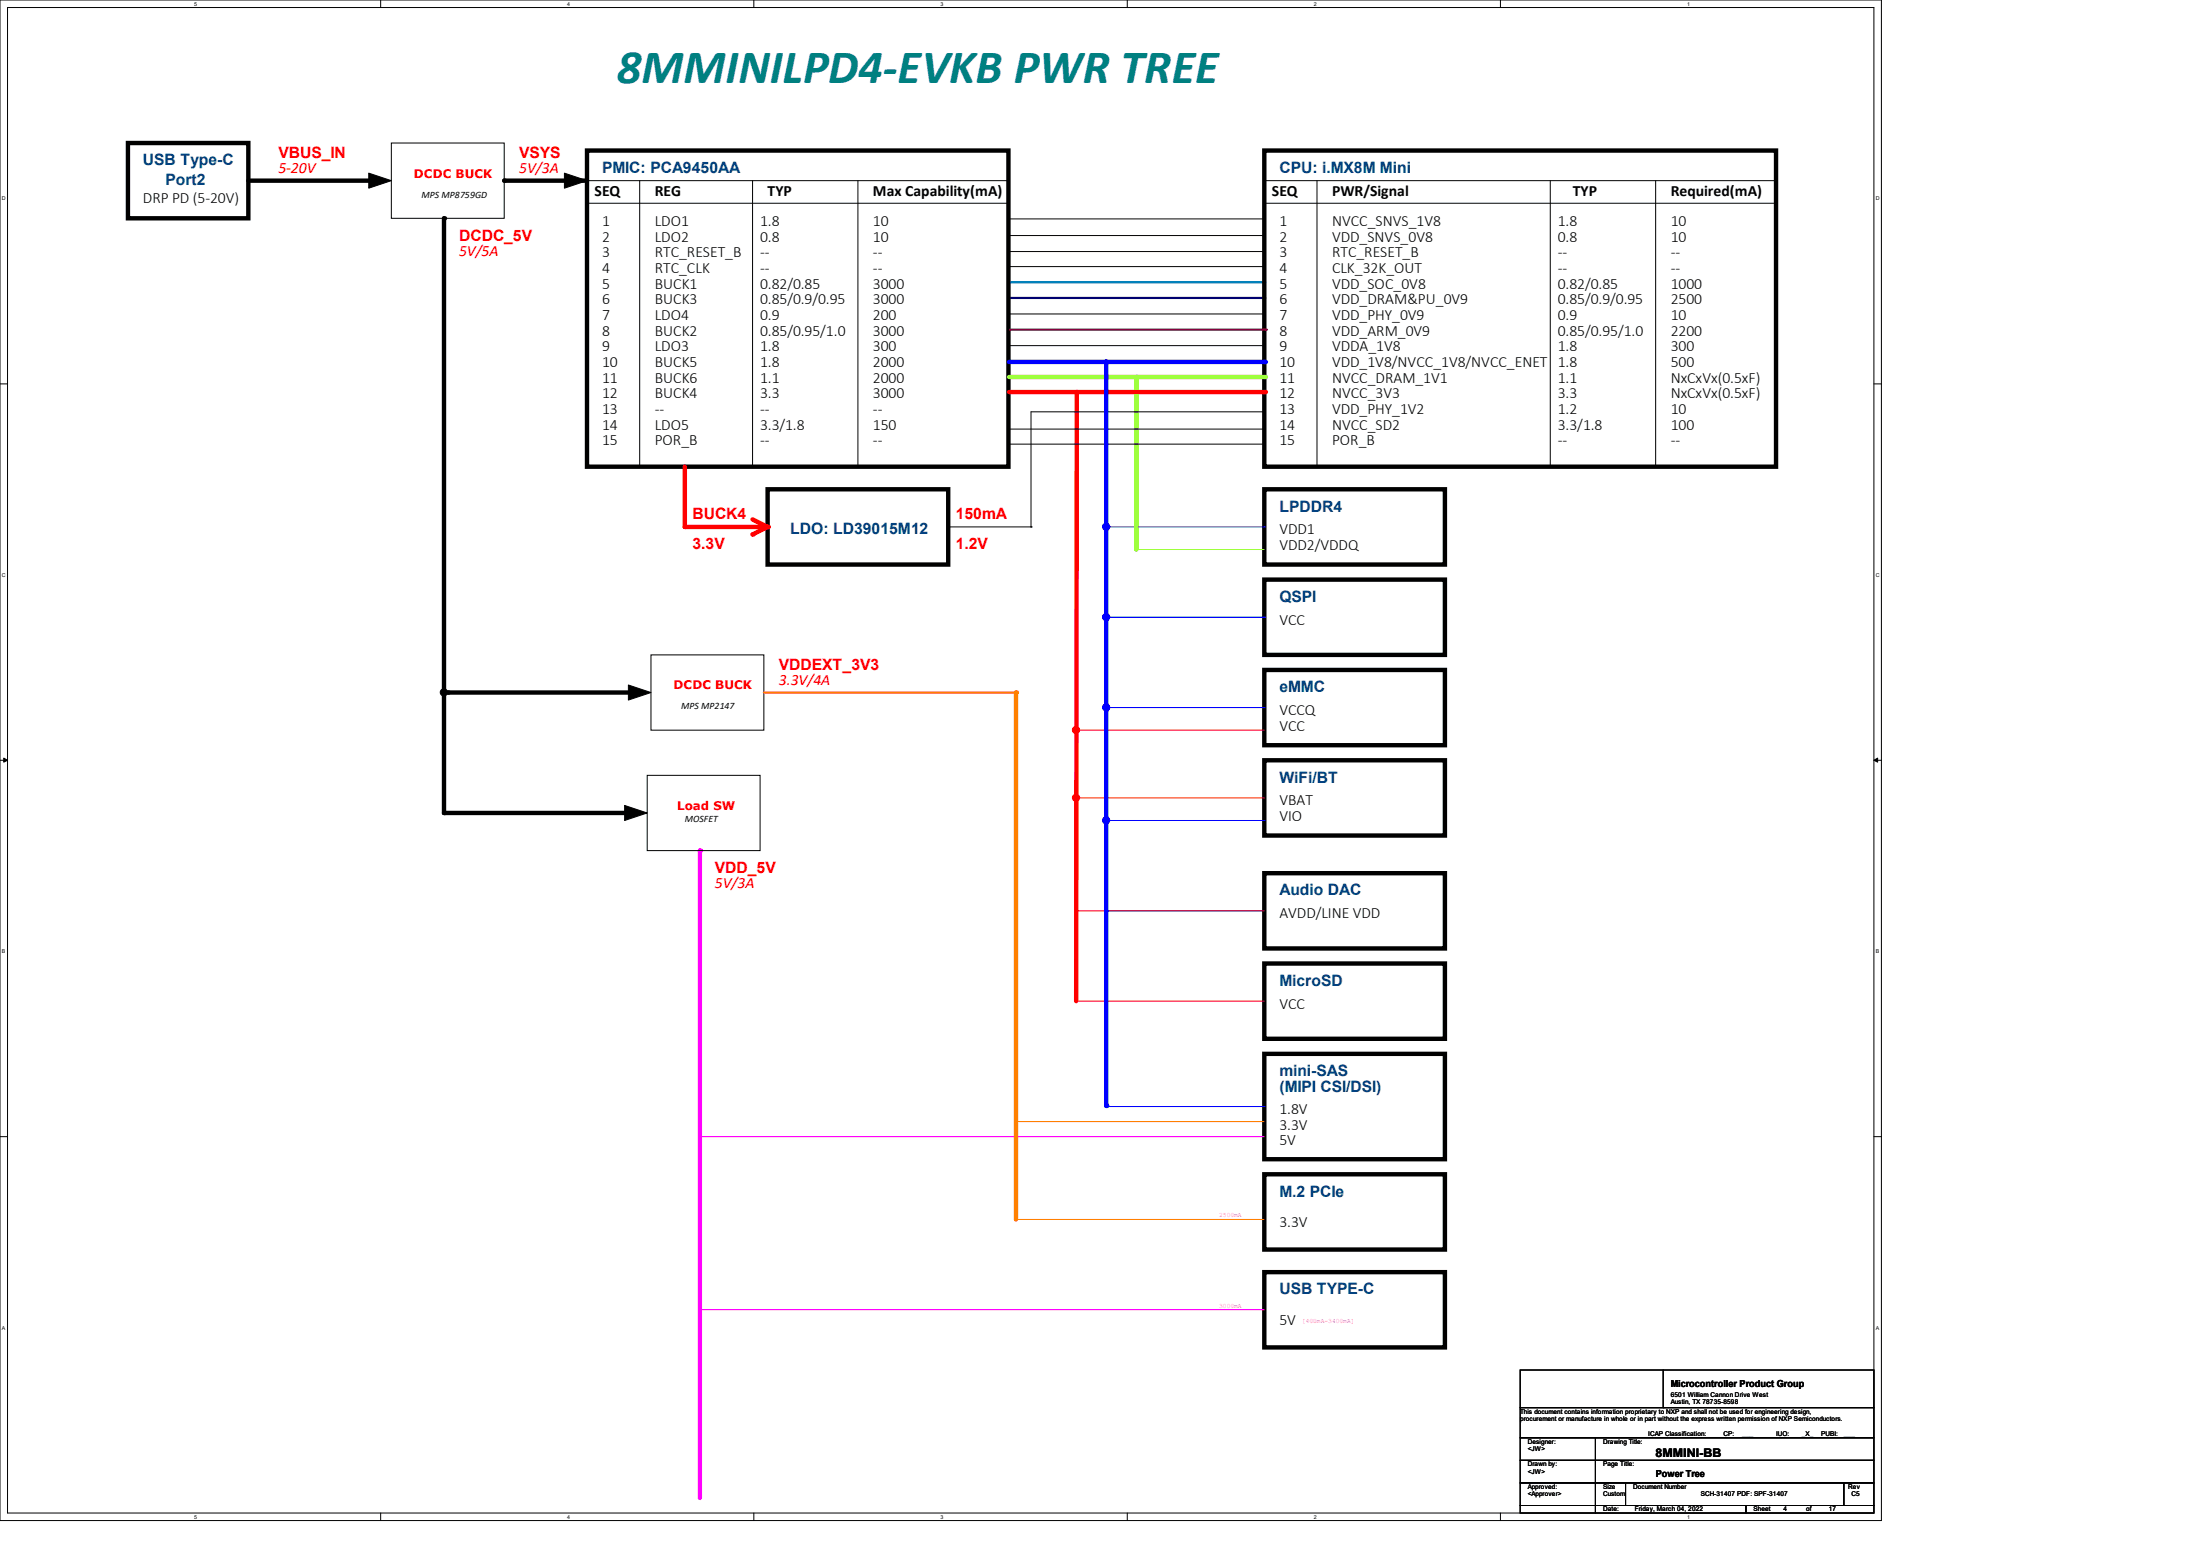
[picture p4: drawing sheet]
<svg xmlns="http://www.w3.org/2000/svg" width="297mm" height="210mm" viewBox="0 0 297 210" stroke-linecap="round" stroke-linejoin="round" font-family="sans-serif">
<path d="M0 0h254v205.2h-254zM1 1h252v203.2h-252z" fill="none" stroke="#000" stroke-width=".14"/>
<g fill="#fff">
<path d="M26.2 .1h.4v.8h-.4z"/>
<path d="M26.2 204.3h.4v.8h-.4z"/>
</g>
<path d="M51.4 0v1M51.4 204.2v1" fill="none" stroke="#000" stroke-width=".14"/>
<g fill="#fff">
<path d="M76.6 .1h.4v.8h-.4z"/>
<path d="M76.6 204.3h.4v.8h-.4z"/>
</g>
<path d="M101.8 0v1M101.8 204.2v1" fill="none" stroke="#000" stroke-width=".14"/>
<g fill="#fff">
<path d="M127 .1h.3v.8h-.3z"/>
<path d="M127 204.3h.3v.8h-.3z"/>
</g>
<path d="M152.2 0v1M152.2 204.2v1" fill="none" stroke="#000" stroke-width=".14"/>
<g fill="#fff">
<path d="M177.4 .1h.4v.8h-.4z"/>
<path d="M177.4 204.3h.4v.8h-.4z"/>
</g>
<path d="M202.6 0v1M202.6 204.2v1" fill="none" stroke="#000" stroke-width=".14"/>
<g fill="#fff">
<path d="M227.8 .1h.3v.8h-.3z"/>
<path d="M227.8 204.3h.3v.8h-.3z"/>
<path d="M.3 26.4h.5v.8h-.5z"/>
<path d="M253.2 26.4h.5v.8h-.5z"/>
<path d="M.3 77.2h.5v.8h-.5z"/>
<path d="M253.2 77.2h.5v.8h-.5z"/>
</g>
<path d="M0 51.8h1M253 51.8h1" fill="none" stroke="#000" stroke-width=".14"/>
<g fill="#fff">
<path d="M.3 128h.4v.8h-.4z"/>
<path d="M253.2 128h.5v.8h-.5z"/>
</g>
<path d="M0 102.6h1M253 102.6h1" fill="none" stroke="#000" stroke-width=".14"/>
<path d="M.5 102.3l.5 .3-.5 .3zM253 102.6l.5-.3v.6z" fill="#000" stroke="#000" stroke-width=".14"/>
<g fill="#fff">
<path d="M.3 178.8h.4v.8h-.4z"/>
<path d="M253.2 178.8h.5v.8h-.5z"/>
</g>
<path d="M52.8 19.3h15.3v10.2h-15.3zM0 153.4h1M253 153.4h1" fill="none" stroke="#000" stroke-width=".14"/>
<path d="M17.3 19.3h16.2v10.2h-16.2zM33.5 24.4h17.3M68.1 24.4h11.1M170.7 66h24.4v10.2h-24.4zM170.7 78.2h24.4v10.2h-24.4zM170.7 90.4h24.4v10.2h-24.4zM170.7 102.6h24.4v10.2h-24.4zM170.7 117.9h24.4v10.1h-24.4zM170.7 130h24.4v10.2h-24.4zM170.7 142.2h24.4v14.3h-24.4zM170.7 158.5h24.4v10.2h-24.4z" fill="none" stroke="#000" stroke-width=".59"/>
<g fill="#000">
<circle cx="50.8" cy="24.4" r=".3"/>
<circle cx="68.1" cy="24.4" r=".3"/>
</g>
<g fill="#000" stroke="#000" stroke-width=".14">
<path d="M49.8 23.4l3 1-3 1z" fill-rule="evenodd"/>
<path d="M76.2 23.4l3 1-3 1z" fill-rule="evenodd"/>
</g>
<path d="M149.4 71.1h21.3M170.7 71.1h.1M149.4 95.5h21.3M149.4 83.3h21.3M170.7 95.5h.1M170.7 83.3h.1M149.4 110.7h21.3M170.7 110.7h.1M149.4 122.9h21.3M170.7 122.9h.1M149.4 149.4h21.3M170.7 149.4h.1" fill="none" stroke="#00f" stroke-width=".14"/>
<path d="M153.4 74.2h.1M153.4 74.2h17.3" fill="none" stroke="#80ff00" stroke-width=".14"/>
<path d="M145.3 98.6h.1M145.3 98.6h25.4M145.3 107.7h.1M145.3 107.7h25.4M145.3 122.9h.1M145.3 135.1h.1M145.3 122.9h25.4M145.3 135.1h25.4" fill="none" stroke="#f00" stroke-width=".14"/>
<g fill="#00f" stroke="#00f" stroke-width=".14">
<circle cx="149.3" cy="71.1" r=".49"/>
<circle cx="149.3" cy="95.5" r=".49"/>
<circle cx="149.3" cy="83.3" r=".49"/>
<circle cx="149.3" cy="110.7" r=".49"/>
</g>
<g fill="#f00" stroke="#f00" stroke-width=".14">
<circle cx="145.3" cy="98.5" r=".49"/>
<circle cx="145.3" cy="107.7" r=".49"/>
</g>
<path d="M137.2 151.4h.1M137.2 151.4h33.5" fill="none" stroke="#ff8000" stroke-width=".14"/>
<path d="M94.5 153.4h.1M94.5 153.4h76.2" fill="none" stroke="#f0f" stroke-width=".14"/>
<path d="M94.5 114.8v87.4" fill="none" stroke="#f0f" stroke-width=".59"/>
<circle cx="94.5" cy="114.8" r=".3" fill="#f0f"/>
<path d="M87.9 88.4h15.2v10.2h-15.2z" fill="none" stroke="#000" stroke-width=".14"/>
<path d="M103.1 93.5h34.1M137.2 93.5h.1" fill="none" stroke="#ff8000" stroke-width=".3"/>
<path d="M84.8 92.5l3.1 1-3.1 1z" fill-rule="evenodd" fill="#000" stroke="#000" stroke-width=".14"/>
<path d="M137.2 93.5v71.1" fill="none" stroke="#ff8000" stroke-width=".59"/>
<circle cx="137.2" cy="93.5" r=".3" fill="#ff8000"/>
<path d="M137.2 164.6h.1M137.2 164.6h33.5" fill="none" stroke="#ff8000" stroke-width=".14"/>
<path d="M59.9 29.5v80.2h24.4M79.2 20.3h56.9v42.7h-56.9zM170.7 20.3h69.1v42.7h-69.1zM60.5 93.5h24.3M170.7 171.7h24.4v10.2h-24.4z" fill="none" stroke="#000" stroke-width=".59"/>
<path d="M94.5 176.8h.1M94.5 176.8h76.2" fill="none" stroke="#f0f" stroke-width=".14"/>
<g fill="#000">
<circle cx="59.9" cy="29.5" r=".3"/>
<circle cx="60.5" cy="93.5" r=".3"/>
<circle cx="59.9" cy="109.7" r=".3"/>
</g>
<g fill="#000" stroke="#000" stroke-width=".14">
<path d="M84.3 108.7l3.1 1-3.1 1z" fill-rule="evenodd"/>
<circle cx="59.9" cy="93.5" r=".49"/>
</g>
<g fill="none" stroke="#000" stroke-width=".14">
<path d="M79.2 24.4h56.9M79.2 27.4h56.9M86.4 24.4v38.6M101.6 24.4v38.6M115.8 24.4v38.6M136.1 24.4h.1M136.1 27.4h.1M136.1 29.5h.1M136.1 31.8h.1M136.1 34h.1M136.1 36h.1M136.1 29.5h34.6"/>
<path d="M136.1 31.8h34.6M136.1 34h34.6M136.1 36h34.6M170.7 24.4h69.1M170.7 27.4h69.1M177.8 24.4v38.6M209.3 24.4v38.6M223.5 24.4v38.6M239.8 24.4h.1M239.8 27.4h.1M136.1 42.4h.1M136.1 42.4h34.6"/>
<path d="M136.1 46.7h34.6M170.7 46.7h.1M86.4 63h.1M101.6 63h.1M115.8 63h.1M177.8 63h.1M209.3 63h.1M223.5 63h.1M87.4 104.6h15.2v10.2h-15.2z"/>
</g>
<path d="M136.1 38.1h34.6M170.7 38.1h.1" fill="none" stroke="#0080ff" stroke-width=".3"/>
<path d="M136.1 40.2h34.6M170.7 40.2h.1" fill="none" stroke="#400080" stroke-width=".3"/>
<path d="M136.4 44.5h34.5M170.9 44.5h.1" fill="none" stroke="#800040" stroke-width=".3"/>
<path d="M136.2 48.9h34.6" fill="none" stroke="#00f" stroke-width=".59"/>
<circle cx="170.8" cy="48.9" r=".3" fill="#00f"/>
<path d="M153.4 50.9v23.3" fill="none" stroke="#80ff00" stroke-width=".59"/>
<circle cx="153.4" cy="50.9" r=".3" fill="#80ff00"/>
<path d="M136.2 50.9h34.6" fill="none" stroke="#80ff00" stroke-width=".59"/>
<circle cx="170.8" cy="50.9" r=".3" fill="#80ff00"/>
<path d="M139.2 55.6v15.5M139.2 71.1h.1" fill="none" stroke="#000" stroke-width=".14"/>
<path d="M136.2 52.9h34.6" fill="none" stroke="#f00" stroke-width=".59"/>
<circle cx="170.8" cy="52.9" r=".3" fill="#f00"/>
<path d="M145.4 52.9l-.1 82.2" fill="none" stroke="#f00" stroke-width=".59"/>
<circle cx="145.4" cy="52.9" r=".3" fill="#f00"/>
<path d="M136.1 57.9h34.6M136.1 59.9h34.6M139.2 55.6h31.3M170.5 55.6h.1M170.7 57.9h.1M170.7 59.9h.1" fill="none" stroke="#000" stroke-width=".14"/>
<path d="M149.4 48.8v100.5" fill="none" stroke="#00f" stroke-width=".59"/>
<circle cx="149.4" cy="149.3" r=".3" fill="#00f"/>
<path d="M103.6 66h24.4v10.2h-24.4z" fill="none" stroke="#000" stroke-width=".59"/>
<path d="M92.5 63v8.1" fill="none" stroke="#f00" stroke-width=".59"/>
<circle cx="92.5" cy="71.1" r=".3" fill="#f00"/>
<path d="M101.6 70.1l2 1" fill="none" stroke="#f00" stroke-width=".59"/>
<circle cx="103.6" cy="71.1" r=".3" fill="#f00"/>
<path d="M92.5 71.1h11.1" fill="none" stroke="#f00" stroke-width=".59"/>
<circle cx="103.6" cy="71.1" r=".3" fill="#f00"/>
<path d="M128 71.1h11.2M139.2 71.1h.1" fill="none" stroke="#000" stroke-width=".14"/>
<path d="M103.6 71.1l-2 1" fill="none" stroke="#f00" stroke-width=".59"/>
<circle cx="101.6" cy="72.1" r=".3" fill="#f00"/>
<g fill="none" stroke="#000" stroke-width=".14">
<path d="M205.2 194.1h10.2v3h-10.2zM205.2 197.1h10.2v3.1h-10.2zM205.2 190h47.8v4.1h-47.8zM205.2 184.9h47.8v5.1h-47.8zM215.4 194.1h37.6v3h-37.6zM215.4 197.1h37.6v3.1h-37.6zM224.5 190h.1M224.5 184.9v5.1M205.2 200.2h10.2v3h-10.2zM205.2 203.2h10.2v1h-10.2zM215.4 200.2h4.1v3h-4.1zM215.4 203.2h20.3v1h-20.3z"/>
<path d="M219.5 200.2h29.4v3h-29.4zM235.7 203.2h17.3v1h-17.3zM248.9 200.2h4.1v3h-4.1z"/>
</g>
<text font-size="6.5" fill="#008080" x="83.3" y="11.3">8MMINILPD4-EVKB PWR TREE</text>
<g font-size="2.1" fill="#004080">
<text x="19.3" y="22.3">USB Type-C</text>
<text x="81.3" y="23.3">PMIC: PCA9450AA</text>
<text x="172.7" y="23.3">CPU: i.MX8M Mini</text>
<text x="22.4" y="24.9">Port2</text>
<text x="172.7" y="69">LPDDR4</text>
<text x="106.7" y="72.1">LDO: LD39015M12</text>
<text x="172.7" y="81.2">QSPI</text>
<text x="172.7" y="93.4">eMMC</text>
<text x="172.7" y="105.6">WiFi/BT</text>
<text x="172.7" y="120.9">Audio DAC</text>
<text x="172.7" y="133.1">MicroSD</text>
<text x="172.7" y="145.2">mini-SAS</text>
<text x="172.7" y="147.4">(MIPI CSI/DSI)</text>
<text x="172.7" y="161.5">M.2 PCIe</text>
<text x="172.7" y="174.7">USB TYPE-C</text>
</g>
<g font-size="2.1" fill="#f00">
<text x="37.6" y="21.3">VBUS_IN</text>
<text x="37.6" y="23.4">5-20V</text>
<text x="70.1" y="21.3">VSYS</text>
<text x="70.1" y="23.4">5V/3A</text>
<text x="62" y="34.5">5V/5A</text>
<text x="62" y="32.5">DCDC_5V</text>
<text x="93.5" y="70.1">BUCK4</text>
<text x="129" y="70.1">150mA</text>
<text x="93.5" y="74.1">3.3V</text>
<text x="129" y="74.1">1.2V</text>
<text x="105.2" y="90.4">VDDEXT_3V3</text>
<text x="105.2" y="92.5">3.3V/4A</text>
<text x="96.5" y="117.8">VDD_5V</text>
<text x="96.5" y="119.9">5V/3A</text>
</g>
<g font-size="2.1">
<text x="19.3" y="27.4">DRP PD (5-20V)</text>
<text x="80.3" y="26.4">SEQ</text>
<text x="88.4" y="26.4">REG</text>
<text x="103.6" y="26.4">TYP</text>
<text x="117.9" y="26.4">Max Capability(mA)</text>
<text x="171.7" y="26.4">SEQ</text>
<text x="179.8" y="26.4">PWR/Signal</text>
<text x="212.3" y="26.4">TYP</text>
<text x="225.6" y="26.4">Required(mA)</text>
<text x="81.3" y="30.5">1</text>
<text x="81.3" y="32.6">2</text>
<text x="81.3" y="34.7">3</text>
<text x="88.4" y="30.5">LDO1</text>
<text x="88.4" y="32.6">LDO2</text>
<text x="88.4" y="34.7">RTC_RESET_B</text>
<text x="102.6" y="30.5">1.8</text>
<text x="102.6" y="32.6">0.8</text>
<text x="102.6" y="34.7">--</text>
<text x="117.9" y="30.5">10</text>
<text x="117.9" y="32.6">10</text>
<text x="117.9" y="34.7">--</text>
<text x="172.7" y="30.5">1</text>
<text x="172.7" y="32.6">2</text>
<text x="172.7" y="34.7">3</text>
<text x="179.8" y="30.5">NVCC_SNVS_1V8</text>
<text x="179.8" y="32.6">VDD_SNVS_0V8</text>
<text x="179.8" y="34.7">RTC_RESET_B</text>
<text x="210.3" y="30.5">1.8</text>
<text x="210.3" y="32.6">0.8</text>
<text x="210.3" y="34.7">--</text>
<text x="225.6" y="30.5">10</text>
<text x="225.6" y="32.6">10</text>
<text x="225.6" y="34.7">--</text>
<text x="81.3" y="36.8">4</text>
<text x="81.3" y="38.9">5</text>
<text x="81.3" y="41.1">6</text>
<text x="88.4" y="36.8">RTC_CLK</text>
<text x="88.4" y="38.9">BUCK1</text>
<text x="88.4" y="41.1">BUCK3</text>
<text x="102.6" y="36.8">--</text>
<text x="102.6" y="38.9">0.82/0.85</text>
<text x="102.6" y="41.1">0.85/0.9/0.95</text>
<text x="117.9" y="36.8">--</text>
<text x="117.9" y="38.9">3000</text>
<text x="117.9" y="41.1">3000</text>
<text x="172.7" y="36.8">4</text>
<text x="172.7" y="38.9">5</text>
<text x="172.7" y="41.1">6</text>
<text x="179.8" y="36.8">CLK_32K_OUT</text>
<text x="179.8" y="38.9">VDD_SOC_0V8</text>
<text x="179.8" y="41.1">VDD_DRAM&amp;PU_0V9</text>
<text x="210.3" y="36.8">--</text>
<text x="210.3" y="38.9">0.82/0.85</text>
<text x="210.3" y="41.1">0.85/0.9/0.95</text>
<text x="225.6" y="36.8">--</text>
<text x="225.6" y="38.9">1000</text>
<text x="225.6" y="41.1">2500</text>
<text x="81.3" y="43.2">7</text>
<text x="81.3" y="45.3">8</text>
<text x="81.3" y="47.4">9</text>
<text x="88.4" y="43.2">LDO4</text>
<text x="88.4" y="45.3">BUCK2</text>
<text x="88.4" y="47.4">LDO3</text>
<text x="102.6" y="43.2">0.9</text>
<text x="102.6" y="45.3">0.85/0.95/1.0</text>
<text x="102.6" y="47.4">1.8</text>
<text x="117.9" y="43.2">200</text>
<text x="117.9" y="45.3">3000</text>
<text x="117.9" y="47.4">300</text>
<text x="172.7" y="43.2">7</text>
<text x="172.7" y="45.3">8</text>
<text x="172.7" y="47.4">9</text>
<text x="179.8" y="43.2">VDD_PHY_0V9</text>
<text x="179.8" y="45.3">VDD_ARM_0V9</text>
<text x="179.8" y="47.4">VDDA_1V8</text>
<text x="210.3" y="43.2">0.9</text>
<text x="210.3" y="45.3">0.85/0.95/1.0</text>
<text x="210.3" y="47.4">1.8</text>
<text x="225.6" y="43.2">10</text>
<text x="225.6" y="45.3">2200</text>
<text x="225.6" y="47.4">300</text>
<text x="81.3" y="49.5">10</text>
<text x="81.3" y="51.6">11</text>
<text x="81.3" y="53.8">12</text>
<text x="88.4" y="49.5">BUCK5</text>
<text x="88.4" y="51.6">BUCK6</text>
<text x="88.4" y="53.8">BUCK4</text>
<text x="102.6" y="49.5">1.8</text>
<text x="102.6" y="51.6">1.1</text>
<text x="102.6" y="53.8">3.3</text>
<text x="117.9" y="49.5">2000</text>
<text x="117.9" y="51.6">2000</text>
<text x="117.9" y="53.8">3000</text>
<text x="172.7" y="49.5">10</text>
<text x="172.7" y="51.6">11</text>
<text x="172.7" y="53.8">12</text>
<text x="179.8" y="49.5">VDD_1V8/NVCC_1V8/NVCC_ENET</text>
<text x="179.8" y="51.6">NVCC_DRAM_1V1</text>
<text x="179.8" y="53.8">NVCC_3V3</text>
<text x="210.3" y="49.5">1.8</text>
<text x="210.3" y="51.6">1.1</text>
<text x="210.3" y="53.8">3.3</text>
<text x="225.6" y="49.5">500</text>
<text x="225.6" y="51.6">NxCxVx(0.5xF)</text>
<text x="225.6" y="53.8">NxCxVx(0.5xF)</text>
<text x="81.3" y="55.9">13</text>
<text x="81.3" y="58">14</text>
<text x="88.4" y="55.9">--</text>
<text x="88.4" y="58">LDO5</text>
<text x="102.6" y="55.9">--</text>
<text x="102.6" y="58">3.3/1.8</text>
<text x="117.9" y="55.9">--</text>
<text x="117.9" y="58">150</text>
<text x="172.7" y="55.9">13</text>
<text x="172.7" y="58">14</text>
<text x="179.8" y="55.9">VDD_PHY_1V2</text>
<text x="179.8" y="58">NVCC_SD2</text>
<text x="210.3" y="55.9">1.2</text>
<text x="210.3" y="58">3.3/1.8</text>
<text x="225.6" y="55.9">10</text>
<text x="225.6" y="58">100</text>
<text x="81.3" y="60.1">15</text>
<text x="88.4" y="60.1">POR_B</text>
<text x="102.6" y="60.1">--</text>
<text x="117.9" y="60.1">--</text>
<text x="172.7" y="60.1">15</text>
<text x="179.8" y="60.1">POR_B</text>
<text x="210.3" y="60.1">--</text>
<text x="225.6" y="60.1">--</text>
<text x="172.7" y="72.1">VDD1</text>
<text x="172.7" y="74.3">VDD2/VDDQ</text>
<text x="172.7" y="84.3">VCC</text>
<text x="172.7" y="96.5">VCCQ</text>
<text x="172.7" y="98.6">VCC</text>
<text x="172.7" y="108.7">VBAT</text>
<text x="172.7" y="110.8">VIO</text>
<text x="172.7" y="124">AVDD/LINE VDD</text>
<text x="172.7" y="136.1">VCC</text>
<text x="172.7" y="150.4">1.8V</text>
<text x="172.7" y="152.5">3.3V</text>
<text x="172.7" y="154.6">5V</text>
<text x="172.7" y="165.6">3.3V</text>
<text x="172.7" y="178.8">5V</text>
</g>
<g font-size="1.6" fill="#f00">
<text x="55.9" y="24">DCDC BUCK</text>
<text x="90.9" y="93">DCDC BUCK</text>
<text x="91.4" y="109.3">Load SW</text>
</g>
<text font-size="1.6" x="223.5" y="196.6">8MMINI-BB</text>
<g font-size="1.3">
<text x="56.9" y="26.7">MPS MP8759GD</text>
<text x="91.9" y="95.8">MPS MP2147</text>
<text x="92.5" y="111">MOSFET</text>
<text x="225.6" y="187.2">Microcontroller Product Group</text>
<text x="223.5" y="199.4">Power Tree</text>
</g>
<g font-size=".9" fill="#f0f">
<text x="164.6" y="164.3">2500mA</text>
<text x="164.6" y="176.5">3000mA</text>
<text x="175.8" y="178.5">[400mA-3400mA]</text>
</g>
<g font-size=".9">
<text x="205.2" y="190.8">This document contains information proprietary to NXP and shall not be used for engineering design,</text>
<text x="205.2" y="191.8">procurement or manufacture in whole or in part without the express written permission of NXP Semiconductors.</text>
<text x="225.6" y="188.6">6501 William Cannon Drive West</text>
<text x="225.6" y="189.5">Austin, TX 78735-8598</text>
<text x="206.3" y="194.9">Designer:</text>
<text x="206.3" y="197.9">Drawn by:</text>
<text x="206.3" y="195.9">&lt;JW&gt;</text>
<text x="216.4" y="194.9">Drawing Title:</text>
<text x="216.4" y="197.9">Page Title:</text>
<text x="222.5" y="193.8">ICAP Classification:</text>
<text x="232.7" y="193.8">CP:</text>
<text x="235.2" y="193.8">___</text>
<text x="239.8" y="193.8">IUO:</text>
<text x="243.3" y="193.8">_X_</text>
<text x="245.9" y="193.8">PUBI:</text>
<text x="248.9" y="193.8">___</text>
<text x="206.3" y="201">Approved:</text>
<text x="206.3" y="202">&lt;Approver&gt;</text>
<text x="206.3" y="198.9">&lt;JW&gt;</text>
<text x="216.4" y="201">Size</text>
<text x="216.4" y="202">Custom</text>
<text x="220.5" y="201">Document Number</text>
<text x="229.6" y="202">SCH-31407 PDF: SPF-31407</text>
<text x="249.5" y="201">Rev</text>
<text x="249.9" y="202">C5</text>
<text x="216.4" y="204">Date:</text>
<text x="220.7" y="204">Friday, March 04, 2022</text>
<text x="236.7" y="204">Sheet</text>
<text x="240.8" y="204">4</text>
<text x="243.8" y="204">of</text>
<text x="246.9" y="204">17</text>
</g>
<g font-size=".7">
<text x="26.2" y=".8">5</text>
<text x="76.6" y=".8">4</text>
<text x="127" y=".8">3</text>
<text x="177.4" y=".8">2</text>
<text x="227.8" y=".8">1</text>
<text x=".3" y="27.1">D</text>
<text x="253.2" y="27.1">D</text>
<text x=".3" y="77.9">C</text>
<text x="253.2" y="77.9">C</text>
<text x=".3" y="128.7">B</text>
<text x="253.2" y="128.7">B</text>
<text x=".3" y="179.5">A</text>
<text x="253.2" y="179.5">A</text>
<text x="26.2" y="205">5</text>
<text x="76.6" y="205">4</text>
<text x="127" y="205">3</text>
<text x="177.4" y="205">2</text>
<text x="227.8" y="205">1</text>
</g>
</svg>
